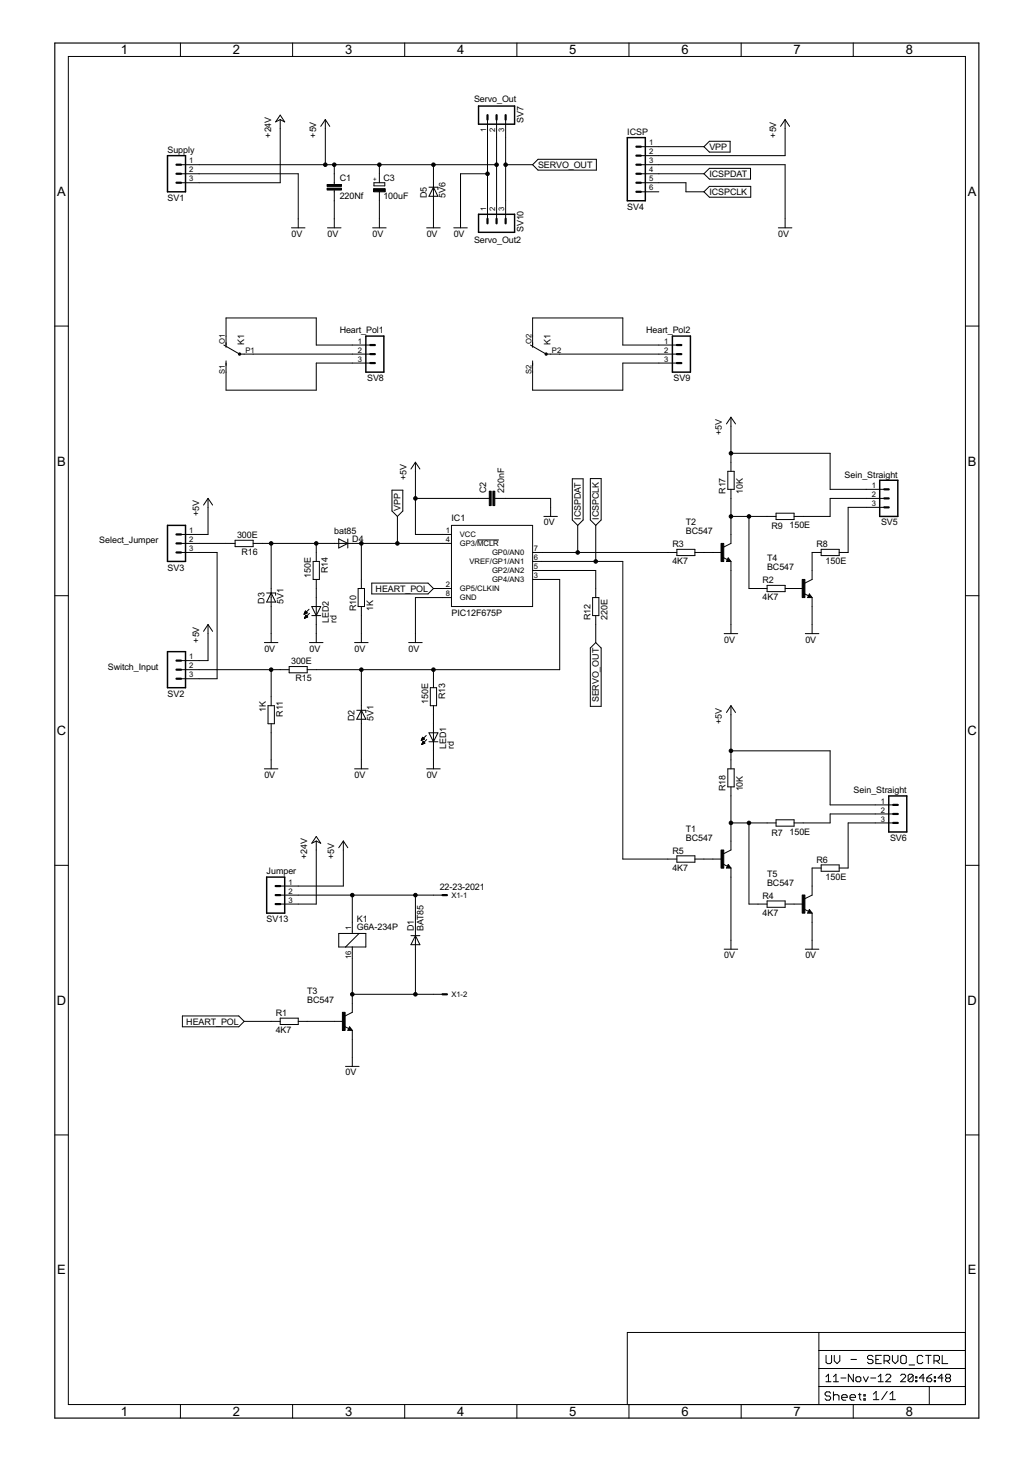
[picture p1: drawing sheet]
<svg xmlns="http://www.w3.org/2000/svg" width="210mm" height="297mm" viewBox="0 0 210 297" stroke-linecap="round" stroke-linejoin="round" font-family="sans-serif">
<g fill="none" stroke="#000" stroke-width=".2">
<path d="M13.9 11.5h182.3v273.9h-182.3zM36.7 8.7v2.8M59.5 8.7v2.8M82.2 8.7v2.8M105 8.7v2.8M127.8 8.7v2.8M150.6 8.7v2.8M173.4 8.7v2.8M36.8 33.5h64.1M36.8 35.3h23.8v11M56.9 24.3v12.8h-20.1M56.9 23.4l.9 1.4-.9-.5-.9 .5z"/>
<path d="M66.1 24.3l.9 1.4M66.1 24.3l-.9 1.4M66.1 24.3v9.2M67.9 33.5v4M67.9 38.6v7.7M76 37.1h2.2v.7h-2.2zM77.1 33.5v3.6M77.1 39v7.3M87.2 38h1.8v.5M88.1 38l.9 1.9h-1.8zM88.1 33.5v12.8M99.1 35.3h-5.5v11"/>
<path d="M99.1 24.3v20.1M100.9 24.3v20.1M102.7 33.5h5.5M102.7 24.3v20.1M109.3 32.4h11.9v2.2h-11.9l-1.1-1.1zM130.2 33.5h29.3v12.8M130.2 35.3h12.8M130.2 37.1h9.2v1.9h3.6M130.2 29.8h12.8M130.2 39h3.7M143 35.3l1.1-1.1h8.4v2.2h-8.4zM144.1 37.9h8.4v2.2h-8.4l-1.1-1.1z"/>
<path d="M144.1 28.7h4.3v2.2h-4.3l-1.1-1.1zM159.5 24.3v7.3h-29.3M159.5 24.3l.9 1.4M159.5 24.3l-.9 1.4M59.2 46.3h2.8M66.5 46.3h2.8M75.7 46.3h2.8M86.7 46.3h2.8M92.2 46.3h2.8M158.2 46.3h2.7M11.1 66.3h2.8M45.5 70.1l3.2 1.8h26.5"/>
<path d="M45.9 73.3v6h18.4v-5.5h10.9M75.2 70.1h-10.9v-5.5h-18.4v6M107.8 70.1l3.2 1.8h26.5M108.2 73.3v6h18.4v-5.5h10.9M137.5 70.1h-10.9v-5.5h-18.4v6M196.2 66.3h2.7M79.7 99.6h2.2v4.2l-1.1 1.1-1.1-1.1zM84.4 93.9v14.7h7.3M84.4 93.9l.9 1.4M84.4 93.9l-.9 1.4M116.3 97.3h2.2v8.3l-1.1 1.1-1.1-1.1zM120 97.2h2.2v8.4l-1.1 1.1-1.1-1.1z"/>
<path d="M147.9 95.8h1.3v3.6h-1.3zM148.5 84.8v11M148.5 99.4v11l-1.4 .7M148.5 92.1h20.2v7.3h11M148.5 84.8l1 1.3M148.5 84.8l-.9 1.3M36.8 112.2h7.3v25.7h-7.3M36.8 110.4h11M42.3 101.3v7.3h-5.5M42.3 101.3l.9 1.3M42.3 101.3l-.9 1.3M47.8 109.8h3.6v1.3h-3.6z"/>
<path d="M51.4 110.4h40.3M55.1 110.4v20.2M63.6 114.1h1.3v3.6h-1.3zM64.3 110.4v3.7M64.3 117.7v12.9M68.8 109.5l1.9 .9-1.9 .9zM70.7 109.5v1.8M72.8 119.6h1.3v3.6h-1.3zM73.4 110.4v9.2M75.5 118.5h11.5l1.1 1.1-1.1 1.1h-11.5zM80.8 104.9v5.5M84.4 101.3h15"/>
<path d="M88.1 119.6h3.6M91.7 106.7h16.5v16.5h-16.5zM97 109.7h4.4M100.5 101.3h11.4v3.6M108.2 112.2h29.3M108.2 117.7h5.5v18.4h-51.3M108.2 115.9h12.9v5.5M108.2 114.1h18.4v60.4h10.9M110.5 104.9h2.8M117.4 106.7v5.5M121.1 106.7v7.4M137.5 111.6h3.7v1.3h-3.7z"/>
<path d="M141.2 112.2h5.5M146.9 113.3l.9 .4M148 113.3l.5 .8h-.9zM148 113.7l.1 .2h-.3l.2-.4 .4 .5h-.6M148.5 114.1v14.6M148.5 104.9h9.2M152.2 104.9v14.7h3.7M155.9 118.9h3.6v1.3h-3.6zM157.7 104.3h3.7v1.3h-3.7zM159.5 119.6h3.7M166.9 112.2h-1.9v5.5l-1.4 .8M166.9 111.6h3.6v1.3h-3.6z"/>
<path d="M179.7 103.1h-7.4v9.1h-1.8M179.7 101.3h-11v3.6h-7.3M11.1 121h2.8M36.8 136.1h22M42.3 126.9v7.3h-5.5M42.3 126.9l.9 1.4M42.3 126.9l-.9 1.4M53.7 130.6h2.8M54.2 120.5h1.8v.4M55.1 136.1v7.3M55.1 120.5l.9 1.8h-1.8zM58.8 135.4h3.6v1.3h-3.6z"/>
<path d="M61.8 124.7h.1M61.8 124.7h.3M61.9 124.6h.4M61.9 125.6h.1M61.9 124.5h.5M61.9 125.5h.2M62 124.4h.3M62 125.4h.3M62 125.4h.5M62 124.3h.2M62 125.3h.5M62 124.2h.1"/>
<path d="M62.1 125.2h.3M62.1 125.1h.2M62.1 125.1h.1M62.1 125l.4 .3-.6 .3zM62.4 124.5l-.3-.4-.3 .7M62.4 124.5l-.6 .3M62.8 123.8l-1 1M62.9 130.6h2.7M62.9 124.6l-1 1M63.4 123.2h1.8l-.9 1.9zM63.4 125.1h1.8M72.1 130.6h2.7"/>
<path d="M73.4 123.2v7.4M73.4 136.1v20.1M83 130.6h2.8M87.4 139.7h1.3v3.7h-1.3zM88.1 136.1v3.6M91.7 121.4h-7.3v9.2M120 131.7l1.1-1.1 1.1 1.1v11.8h-2.2zM120.4 121.4h1.3v3.7h-1.3zM121.1 125.1v5.5M147.2 128.7h2.7M163.4 120.6l.9 .5M163.6 128.7h2.8"/>
<path d="M164.5 120.7l.5 .7h-.9zM164.5 121l.1 .2h-.3l.2-.3 .3 .4h-.5M165 121.4v7.3M196.2 121h2.7M53.7 156.2h2.8M54.5 143.4h1.3v3.6h-1.3zM55.1 147v9.2M72.1 156.2h2.7M72.5 144.3h1.8v.5M73.4 144.3l.9 1.8h-1.8zM85.6 150.4h.1M85.7 150.3h.2"/>
<path d="M85.7 150.2h.4M85.7 151.2h.1M85.7 150.1h.5M85.7 151.2h.2M85.8 150.1h.3M85.8 151.1h.3M85.8 150h.3M85.8 151h.5M85.8 149.9h.2M85.9 150.9h.4M85.9 149.8l.4 .4-.7 .2zM85.9 149.8h.1"/>
<path d="M85.9 150.9h.3M85.9 150.8h.2M85.9 150.7h.1M86 150.6l.3 .4-.6 .3zM86.6 149.4l-1 1M86.7 156.2h2.8M86.7 150.3l-1 1M87.2 148.9h1.8l-.9 1.8zM87.2 150.7h1.8M88.1 143.4v12.8M147.9 156.2h1.3v3.7h-1.3zM148.5 159.9v12.8l-1.4 .7"/>
<path d="M148.5 143.4v12.8M148.5 143.4l1 1.4M148.5 143.4l-.9 1.4M148.5 152.5h20.2v11h12.8M11.1 175.8h2.8M64.3 169.9l.9 1.4-.9-.4-.9 .4zM64.3 170.9v12.8h-7.4M69.8 170.9l.9 1.3M69.8 170.9l-1 1.3M69.8 170.9v9.1h-12.9M137.5 173.9h3.7v1.3h-3.7zM141.2 174.5h5.5"/>
<path d="M146.9 175.6l.9 .4M148 175.6l.5 .8h-.9zM148 176l.1 .2h-.3l.2-.4 .4 .5h-.6M148.5 176.4v16.4M148.5 167.2h9.2M152.2 167.2v16.5h3.7M157.7 166.6h3.7v1.3h-3.7zM166.9 176.4h-1.9v5.5l-1.4 .7M166.9 175.7h3.6v1.3h-3.6zM181.5 167.2h-9.2v9.2h-1.8M181.5 165.4h-12.8v1.8h-7.3M196.2 175.8h2.7"/>
<path d="M56.9 181.9h33M68.8 189.7h5.5v2.7h-5.5zM71.6 181.9v7.8M71.6 192.4v13.3l-1.5 .7M73 189.7l-2.8 2.7M83.5 190.1h1.8M84.4 181.9v20.1M84.4 190.1l.9 1.8h-1.8zM147.2 192.8h2.7M155.9 183h3.6v1.3h-3.6zM159.5 183.7h3.7M163.4 184.7l.9 .5"/>
<path d="M163.6 192.8h2.8M164.5 184.8l.5 .7h-.9zM164.5 185.2l.1 .1h-.3l.2-.3 .3 .4h-.5M165 185.5v7.3M37.1 206.4h11.4l1.1 1.1-1.1 1.1h-11.4zM49.6 207.5h7.3M56.9 206.9h3.7v1.3h-3.7zM60.6 207.5h9.2M70 208.5l.9 .5M70.2 216.7h2.8M71 208.6l.6 .7h-.9zM71 209l.1 .2h-.2l.1-.4 .4 .5h-.5"/>
<path d="M71.6 209.3v7.4M71.6 202h18.3M11.1 230.6h2.8M196.2 230.6h2.7M166.4 270.7v14.7M166.4 278h29.8M166.4 274.4h29.8M167.8 279.7l.5-.5v1.5M167.9 275.4v1.4l.2 .3h.6l.3-.3v-1.4M169.4 279.7l.5-.5v1.5M169.5 275.4v1.1l.6 .6 .5-.6v-1.1M170.9 280h1"/>
<path d="M172.9 276.2h1.1M173.4 279.2v1.5l-1-1.5v1.5M173.9 280l.3-.3h.5l.2 .3v.5l-.2 .2h-.5l-.3-.2zM175.4 279.7l.5 1 .5-1M176.9 280h1M177.4 275.7l-.3-.3h-.5l-.3 .3v.2l.3 .3h.5l.3 .3v.3l-.3 .3h-.5l-.3-.3M178 276.2h.5M178.5 279.7l.5-.5v1.5M179.1 275.4h-1.1v1.7h1.1M179.6 276.5h.9l.3-.3v-.5l-.3-.3h-.9v1.7M180 279.5l.2-.3h.5l.3 .3v.2l-1 1h1M180.2 276.5l.6 .6"/>
<path d="M181.3 275.4v1.1l.6 .6 .6-.6v-1.1M183 279.5l.3-.3h.5l.2 .3v.2l-1 1h1M183 275.7l.3-.3h.6l.2 .3v1.1l-.2 .3h-.6l-.3-.3zM184.7 277.3h1.1M185.5 279.5v1l-.2 .2h-.5l-.3-.2M185.5 279.5l-.2-.3h-.5l-.3 .3v1M185.5 279.5l-1 1M186.1 279.7h.2v.3h-.2zM187.5 275.7l-.3-.3h-.5l-.3 .3v1.1l.3 .3h.5l.3-.3M187.8 280h-1l.8-.8v1.5M188.1 275.4h1.1M188.3 280h.8l.2 .2v.3l-.2 .2h-.5l-.3-.2z"/>
<path d="M188.6 275.4v1.7M189.3 279.2l-.5 .3-.5 .5M189.8 276.5h.8l.3-.3v-.5l-.3-.3h-.8v1.7M189.8 279.7h.3v.3h-.3zM190.3 276.5l.6 .6M191.5 275.4v1.7h1.1M191.6 280h-1l.8-.8v1.5M192.4 280l-.3 .2v.3l.3 .2h.5l.2-.2v-.3l-.2-.2M192.4 280h.5M192.4 280l-.3-.3v-.2l.3-.3h.5l.2 .3v.2l-.2 .3M196.2 270.7h-68.7v14.7M36.7 285.4v2.7"/>
<path d="M59.5 285.4v2.7M82.2 285.4v2.7M105 285.4v2.7M127.8 285.4v2.7M150.6 285.4v2.7M166.4 281.7h29.8M167.8 280.7h1M168.8 283.1l-.3-.3h-.6l-.2 .3v.3l.2 .2h.6l.3 .3v.3l-.3 .3h-.6l-.2-.3M169.4 280.7h1M169.4 282.8v1.7M169.4 283.6l.2-.2h.6l.3 .2v.9M171 283.9h1.1v-.3l-.2-.2h-.6l-.3 .2v.6l.3 .3h.6"/>
<path d="M172.7 283.9h1.1v-.3l-.2-.2h-.6l-.3 .2v.6l.3 .3h.6M173.4 285.4v2.7M174.4 283.4h.6M174.7 283.1v1.1l.3 .3M175.5 283.4h.3v.2h-.3zM175.5 284.2h.3v.3h-.3zM177.5 283.3l.5-.6v1.7M177.5 284.4h1.1M178.5 280.7h1M180.3 282.7l-1.1 1.7M180.8 284.4h1.1M180.8 283.3l.6-.6v1.7"/>
<path d="M186.1 280.5h.2v.2h-.2zM188.8 281.7v3.7M189.8 280.5h.3v.2h-.3z"/>
</g>
<path d="M11.1 8.7h187.8v279.4h-187.8z" fill="none" stroke="#000" stroke-width=".23"/>
<path d="M66.5 38.2h2.9v.4h-2.9zM66.5 37.5h2.9v.4h-2.9zM75.9 38.3h2.4v.7h-2.4zM99.4 99.8h.4v2.9h-.4zM100.2 99.8h.3v2.9h-.3zM146.5 110.4h.6v3.7h-.6zM163 117.7h.6v3.7h-.6zM146.5 172.7h.6v3.7h-.6zM163 181.8h.6v3.7h-.6zM69.6 205.7h.5v3.7h-.5z" fill="#000" stroke="#000" stroke-width=".2"/>
<g fill="#000" stroke="#000" stroke-width=".2">
<circle cx="66.1" cy="33.5" r=".36"/>
<circle cx="67.9" cy="33.5" r=".36"/>
<circle cx="77.1" cy="33.5" r=".36"/>
<circle cx="88.1" cy="33.5" r=".36"/>
<circle cx="99.1" cy="35.3" r=".36"/>
<circle cx="100.9" cy="33.5" r=".36"/>
<circle cx="102.7" cy="33.5" r=".36"/>
<circle cx="48.7" cy="71.9" r=".24"/>
<circle cx="111" cy="71.9" r=".24"/>
<circle cx="148.5" cy="92.1" r=".36"/>
<circle cx="55.1" cy="110.4" r=".36"/>
<circle cx="64.3" cy="110.4" r=".36"/>
<circle cx="73.4" cy="110.4" r=".36"/>
<circle cx="80.8" cy="110.4" r=".36"/>
<circle cx="84.4" cy="101.3" r=".36"/>
<circle cx="117.4" cy="112.2" r=".36"/>
<circle cx="121.1" cy="114.1" r=".36"/>
<circle cx="148.5" cy="104.9" r=".36"/>
<circle cx="152.2" cy="104.9" r=".36"/>
<circle cx="55.1" cy="136.1" r=".36"/>
<circle cx="73.4" cy="136.1" r=".36"/>
<circle cx="88.1" cy="136.1" r=".36"/>
<circle cx="148.5" cy="152.5" r=".36"/>
<circle cx="148.5" cy="167.2" r=".36"/>
<circle cx="152.2" cy="167.2" r=".36"/>
<circle cx="71.6" cy="181.9" r=".36"/>
<circle cx="84.4" cy="181.9" r=".36"/>
<circle cx="71.6" cy="202" r=".36"/>
<circle cx="84.4" cy="202" r=".36"/>
</g>
<path d="M34 31.6h3.7v7.4h-3.7zM97.2 21.5h7.4v3.7h-7.4zM127.5 28h3.6v12.8h-3.6zM97.2 43.5h7.4v3.7h-7.4zM74.3 68.3h3.7v7.3h-3.7zM136.6 68.3h3.7v7.3h-3.7zM178.8 97.6h3.6v7.3h-3.6zM34 106.7h3.7v7.4h-3.7zM34 132.4h3.7v7.3h-3.7zM54.2 178.2h3.6v7.3h-3.6zM180.6 161.7h3.7v7.3h-3.7z" fill="none" stroke="#000" stroke-width=".3"/>
<g fill="none" stroke="#000" stroke-width=".44">
<path d="M35.9 37.1h.9M35.9 35.3h.9M35.9 33.5h.9M99.1 23.4v.9M100.9 23.4v.9M102.7 23.4v.9M129.3 37.1h.9M129.3 35.3h.9M129.3 33.5h.9M129.3 31.6h.9M129.3 29.8h.9M129.3 39h.9"/>
<path d="M99.1 44.4v1M100.9 44.4v1M102.7 44.4v1M75.2 73.8h1M75.2 71.9h1M75.2 70.1h1M137.5 73.8h1M137.5 71.9h1M137.5 70.1h1M179.7 99.4h.9M35.9 112.2h.9M35.9 110.4h.9"/>
<path d="M35.9 108.6h.9M179.7 103.1h.9M179.7 101.3h.9M35.9 137.9h.9M35.9 136.1h.9M35.9 134.2h.9M181.5 167.2h.9M181.5 165.4h.9M181.5 163.5h.9M56 181.9h.9M56 183.7h.9M56 180h.9"/>
<path d="M89.9 181.9h.9M89.9 202h.9"/>
</g>
<g font-size="2.9">
<text x="24.5" y="11">1</text>
<text x="47.3" y="11">2</text>
<text x="70.1" y="11">3</text>
<text x="92.9" y="11">4</text>
<text x="115.7" y="11">5</text>
<text x="138.5" y="11">6</text>
<text x="161.2" y="11">7</text>
<text x="184" y="11">8</text>
<text x="11.6" y="39.8">A</text>
<text x="196.7" y="39.8">A</text>
<text x="11.6" y="94.6">B</text>
<text x="196.7" y="94.6">B</text>
<text x="11.6" y="149.4">C</text>
<text x="196.6" y="149.4">C</text>
<text x="11.6" y="204.1">D</text>
<text x="196.6" y="204.1">D</text>
<text x="11.6" y="258.9">E</text>
<text x="196.7" y="258.9">E</text>
<text x="24.5" y="287.7">1</text>
<text x="47.3" y="287.7">2</text>
<text x="70.1" y="287.7">3</text>
<text x="92.9" y="287.7">4</text>
<text x="115.7" y="287.7">5</text>
<text x="138.5" y="287.7">6</text>
<text x="161.2" y="287.7">7</text>
<text x="184" y="287.7">8</text>
</g>
<g font-size="2">
<text x="96.3" y="20.6">Servo_Out</text>
<text x="55.1" y="28" transform="rotate(-90 55.1 28)">+24V</text>
<text x="64.3" y="28" transform="rotate(-90 64.3 28)">+5V</text>
<text x="106.4" y="25" transform="rotate(-90 106.4 25)">SV7</text>
<text x="127.5" y="27.4">ICSP</text>
<text x="157.7" y="28" transform="rotate(-90 157.7 28)">+5V</text>
<text x="34" y="31.1">Supply</text>
<text x="109.3" y="34.1">SERVO_OUT</text>
<text x="144.1" y="35.9">ICSPDAT</text>
<text x="144.1" y="30.4">VPP</text>
<text x="34" y="40.8">SV1</text>
<text x="69" y="40.5">220Nf</text>
<text x="69" y="36.9">C1</text>
<text x="77.9" y="40.4">100uF</text>
<text x="77.9" y="36.8">C3</text>
<text x="86.7" y="40.2" transform="rotate(-90 86.7 40.2)">D5</text>
<text x="90.6" y="40.2" transform="rotate(-90 90.6 40.2)">5V6</text>
<text x="144.1" y="39.6">ICSPCLK</text>
<text x="106.4" y="47.2" transform="rotate(-90 106.4 47.2)">SV10</text>
<text x="127.5" y="42.6">SV4</text>
<text x="59.2" y="48.1">0V</text>
<text x="66.6" y="48.1">0V</text>
<text x="75.7" y="48.1">0V</text>
<text x="86.7" y="48.1">0V</text>
<text x="92.2" y="48.1">0V</text>
<text x="96.3" y="49.4">Servo_Out2</text>
<text x="158.2" y="48.1">0V</text>
<text x="49.6" y="70.1" transform="rotate(-90 49.6 70.1)">K1</text>
<text x="69" y="67.7">Heart_Pol1</text>
<text x="111.9" y="70.1" transform="rotate(-90 111.9 70.1)">K1</text>
<text x="131.3" y="67.7">Heart_Pol2</text>
<text x="74.6" y="77.4">SV8</text>
<text x="136.9" y="77.4">SV9</text>
<text x="146.7" y="88.4" transform="rotate(-90 146.7 88.4)">+5V</text>
<text x="82.6" y="97.6" transform="rotate(-90 82.6 97.6)">+5V</text>
<text x="98.8" y="100.2" transform="rotate(-90 98.8 100.2)">C2</text>
<text x="102.5" y="100.2" transform="rotate(-90 102.5 100.2)">220nF</text>
<text x="147.5" y="100.3" transform="rotate(-90 147.5 100.3)">R17</text>
<text x="150.9" y="100.3" transform="rotate(-90 150.9 100.3)">10K</text>
<text x="171.6" y="97">Sein_Straight</text>
<text x="40.4" y="104.9" transform="rotate(-90 40.4 104.9)">+5V</text>
<text x="81.4" y="103.8" transform="rotate(-90 81.4 103.8)">VPP</text>
<text x="91.7" y="105.8">IC1</text>
<text x="110.5" y="106.7">0V</text>
<text x="118" y="105.6" transform="rotate(-90 118 105.6)">ICSPDAT</text>
<text x="121.7" y="105.6" transform="rotate(-90 121.7 105.6)">ICSPCLK</text>
<text x="139.4" y="106.7">T2</text>
<text x="156.8" y="107.5">R9</text>
<text x="160.4" y="107.3">150E</text>
<text x="179" y="106.8">SV5</text>
<text x="20.2" y="110.4">Select_Jumper</text>
<text x="48.2" y="109.3">300E</text>
<text x="49.1" y="112.8">R16</text>
<text x="67.9" y="108.4">bat85</text>
<text x="71.6" y="110.1">D4</text>
<text x="136.6" y="111.2">R3</text>
<text x="139.4" y="108.6">BC547</text>
<text x="165.9" y="111.2">R8</text>
<text x="34" y="115.9">SV3</text>
<text x="63.2" y="117.4" transform="rotate(-90 63.2 117.4)">150E</text>
<text x="66.6" y="116.4" transform="rotate(-90 66.6 116.4)">R14</text>
<text x="136.6" y="114.6">4K7</text>
<text x="154.9" y="118.5">R2</text>
<text x="155.9" y="115.9">BC547</text>
<text x="155.9" y="114.1">T4</text>
<text x="167.8" y="114.6">150E</text>
<text x="53.7" y="122.7" transform="rotate(-90 53.7 122.7)">D3</text>
<text x="57.6" y="122.7" transform="rotate(-90 57.6 122.7)">5V1</text>
<text x="72.3" y="124.2" transform="rotate(-90 72.3 124.2)">R10</text>
<text x="75.8" y="124.2" transform="rotate(-90 75.8 124.2)">1K</text>
<text x="76.3" y="120.2">HEART_POL</text>
<text x="91.7" y="125.1">PIC12F675P</text>
<text x="120" y="126" transform="rotate(-90 120 126)">R12</text>
<text x="123.4" y="126" transform="rotate(-90 123.4 126)">220E</text>
<text x="154.9" y="122">4K7</text>
<text x="40.4" y="130.6" transform="rotate(-90 40.4 130.6)">+5V</text>
<text x="66.8" y="126.5" transform="rotate(-90 66.8 126.5)">LED2</text>
<text x="68.4" y="126.5" transform="rotate(-90 68.4 126.5)">rd</text>
<text x="147.2" y="130.6">0V</text>
<text x="163.6" y="130.6">0V</text>
<text x="21.9" y="136.1">Switch_Input</text>
<text x="53.7" y="132.4">0V</text>
<text x="59.2" y="135">300E</text>
<text x="62.9" y="132.4">0V</text>
<text x="72" y="132.4">0V</text>
<text x="83" y="132.4">0V</text>
<text x="34" y="141.6">SV2</text>
<text x="60.1" y="138.4">R15</text>
<text x="87" y="143" transform="rotate(-90 87 143)">150E</text>
<text x="90.4" y="142.1" transform="rotate(-90 90.4 142.1)">R13</text>
<text x="121.7" y="142.7" transform="rotate(-90 121.7 142.7)">SERVO_OUT</text>
<text x="54" y="144.7" transform="rotate(-90 54 144.7)">1K</text>
<text x="57.5" y="145.6" transform="rotate(-90 57.5 145.6)">R11</text>
<text x="72" y="146.5" transform="rotate(-90 72 146.5)">D2</text>
<text x="75.9" y="146.5" transform="rotate(-90 75.9 146.5)">5V1</text>
<text x="146.7" y="147.1" transform="rotate(-90 146.7 147.1)">+5V</text>
<text x="90.6" y="152.2" transform="rotate(-90 90.6 152.2)">LED1</text>
<text x="92.2" y="152.2" transform="rotate(-90 92.2 152.2)">rd</text>
<text x="53.7" y="158">0V</text>
<text x="72" y="158">0V</text>
<text x="86.7" y="158">0V</text>
<text x="147.5" y="160.8" transform="rotate(-90 147.5 160.8)">R18</text>
<text x="150.9" y="160.8" transform="rotate(-90 150.9 160.8)">10K</text>
<text x="173.5" y="161.2">Sein_Straight</text>
<text x="136.6" y="173.5">R5</text>
<text x="139.4" y="170.9">BC547</text>
<text x="139.4" y="169">T1</text>
<text x="156.8" y="169.8">R7</text>
<text x="160.4" y="169.6">150E</text>
<text x="180.8" y="170.9">SV6</text>
<text x="54.2" y="177.7">Jumper</text>
<text x="62.4" y="174.5" transform="rotate(-90 62.4 174.5)">+24V</text>
<text x="67.9" y="174.5" transform="rotate(-90 67.9 174.5)">+5V</text>
<text x="136.6" y="176.9">4K7</text>
<text x="155.9" y="178.2">T5</text>
<text x="165.9" y="175.3">R6</text>
<text x="167.8" y="178.7">150E</text>
<text x="89.4" y="180.9">22-23-2021</text>
<text x="154.9" y="182.6">R4</text>
<text x="155.9" y="180">BC547</text>
<text x="54.2" y="187.4">SV13</text>
<text x="72.5" y="188.9">G6A-234P</text>
<text x="72.5" y="187.4">K1</text>
<text x="84.1" y="189.2" transform="rotate(-90 84.1 189.2)">D1</text>
<text x="86.1" y="189.2" transform="rotate(-90 86.1 189.2)">BAT85</text>
<text x="154.9" y="186.1">4K7</text>
<text x="147.2" y="194.7">0V</text>
<text x="163.6" y="194.7">0V</text>
<text x="62.4" y="203.8">BC547</text>
<text x="62.4" y="202">T3</text>
<text x="37.9" y="208.2">HEART_POL</text>
<text x="56" y="209.9">4K7</text>
<text x="56" y="206.4">R1</text>
<text x="70.2" y="218.5">0V</text>
</g>
<g font-size="1.7">
<text x="98.8" y="26.9" transform="rotate(-90 98.8 26.9)">1</text>
<text x="100.6" y="26.9" transform="rotate(-90 100.6 26.9)">2</text>
<text x="102.5" y="26.9" transform="rotate(-90 102.5 26.9)">3</text>
<text x="131.9" y="29.5">1</text>
<text x="38.5" y="33.2">1</text>
<text x="38.5" y="35">2</text>
<text x="131.9" y="31.4">2</text>
<text x="131.9" y="33.2">3</text>
<text x="131.9" y="35">4</text>
<text x="38.5" y="36.9">3</text>
<text x="131.9" y="36.9">5</text>
<text x="131.9" y="38.7">6</text>
<text x="98.8" y="42.8" transform="rotate(-90 98.8 42.8)">1</text>
<text x="100.6" y="42.8" transform="rotate(-90 100.6 42.8)">2</text>
<text x="102.5" y="42.8" transform="rotate(-90 102.5 42.8)">3</text>
<text x="45.7" y="69.8" transform="rotate(-90 45.7 69.8)">O1</text>
<text x="49.9" y="71.7">P1</text>
<text x="72.7" y="69.8">1</text>
<text x="72.7" y="71.7">2</text>
<text x="108" y="69.8" transform="rotate(-90 108 69.8)">O2</text>
<text x="112.1" y="71.7">P2</text>
<text x="135" y="69.8">1</text>
<text x="135" y="71.7">2</text>
<text x="45.7" y="75.9" transform="rotate(-90 45.7 75.9)">S1</text>
<text x="72.7" y="73.5">3</text>
<text x="108" y="75.9" transform="rotate(-90 108 75.9)">S2</text>
<text x="135" y="73.5">3</text>
<text x="177.1" y="99.2">1</text>
<text x="177.1" y="101">2</text>
<text x="177.1" y="102.8">3</text>
<text x="38.5" y="108.3">1</text>
<text x="38.5" y="110.2">2</text>
<text x="38.5" y="112">3</text>
<text x="90.6" y="108.3">1</text>
<text x="90.6" y="110.2">4</text>
<text x="93.4" y="109.1">VCC</text>
<text x="93.4" y="111">GP3/MCLR</text>
<text x="100" y="112.8">GP0/AN0</text>
<text x="108.5" y="112">7</text>
<text x="108.5" y="113.8">6</text>
<text x="90.6" y="119.3">2</text>
<text x="95.4" y="114.6">VREF/GP1/AN1</text>
<text x="100" y="118.3">GP4/AN3</text>
<text x="100" y="116.5">GP2/AN2</text>
<text x="108.5" y="117.5">3</text>
<text x="108.5" y="115.7">5</text>
<text x="90.6" y="121.1">8</text>
<text x="93.4" y="122">GND</text>
<text x="93.4" y="120.1">GP5/CLKIN</text>
<text x="38.5" y="134">1</text>
<text x="38.5" y="135.8">2</text>
<text x="38.5" y="137.6">3</text>
<text x="179" y="163.3">1</text>
<text x="179" y="165.1">2</text>
<text x="179" y="166.9">3</text>
<text x="58.6" y="179.8">1</text>
<text x="58.6" y="181.6">2</text>
<text x="58.6" y="183.4">3</text>
<text x="91.7" y="182.4">X1-1</text>
<text x="71.3" y="188.9" transform="rotate(-90 71.3 188.9)">1</text>
<text x="71.3" y="194.8" transform="rotate(-90 71.3 194.8)">16</text>
<text x="91.7" y="202.6">X1-2</text>
</g>
<text font-size="1.4" x="76.7" y="36.8" transform="rotate(-90 76.7 36.8)">+</text>
</svg>
